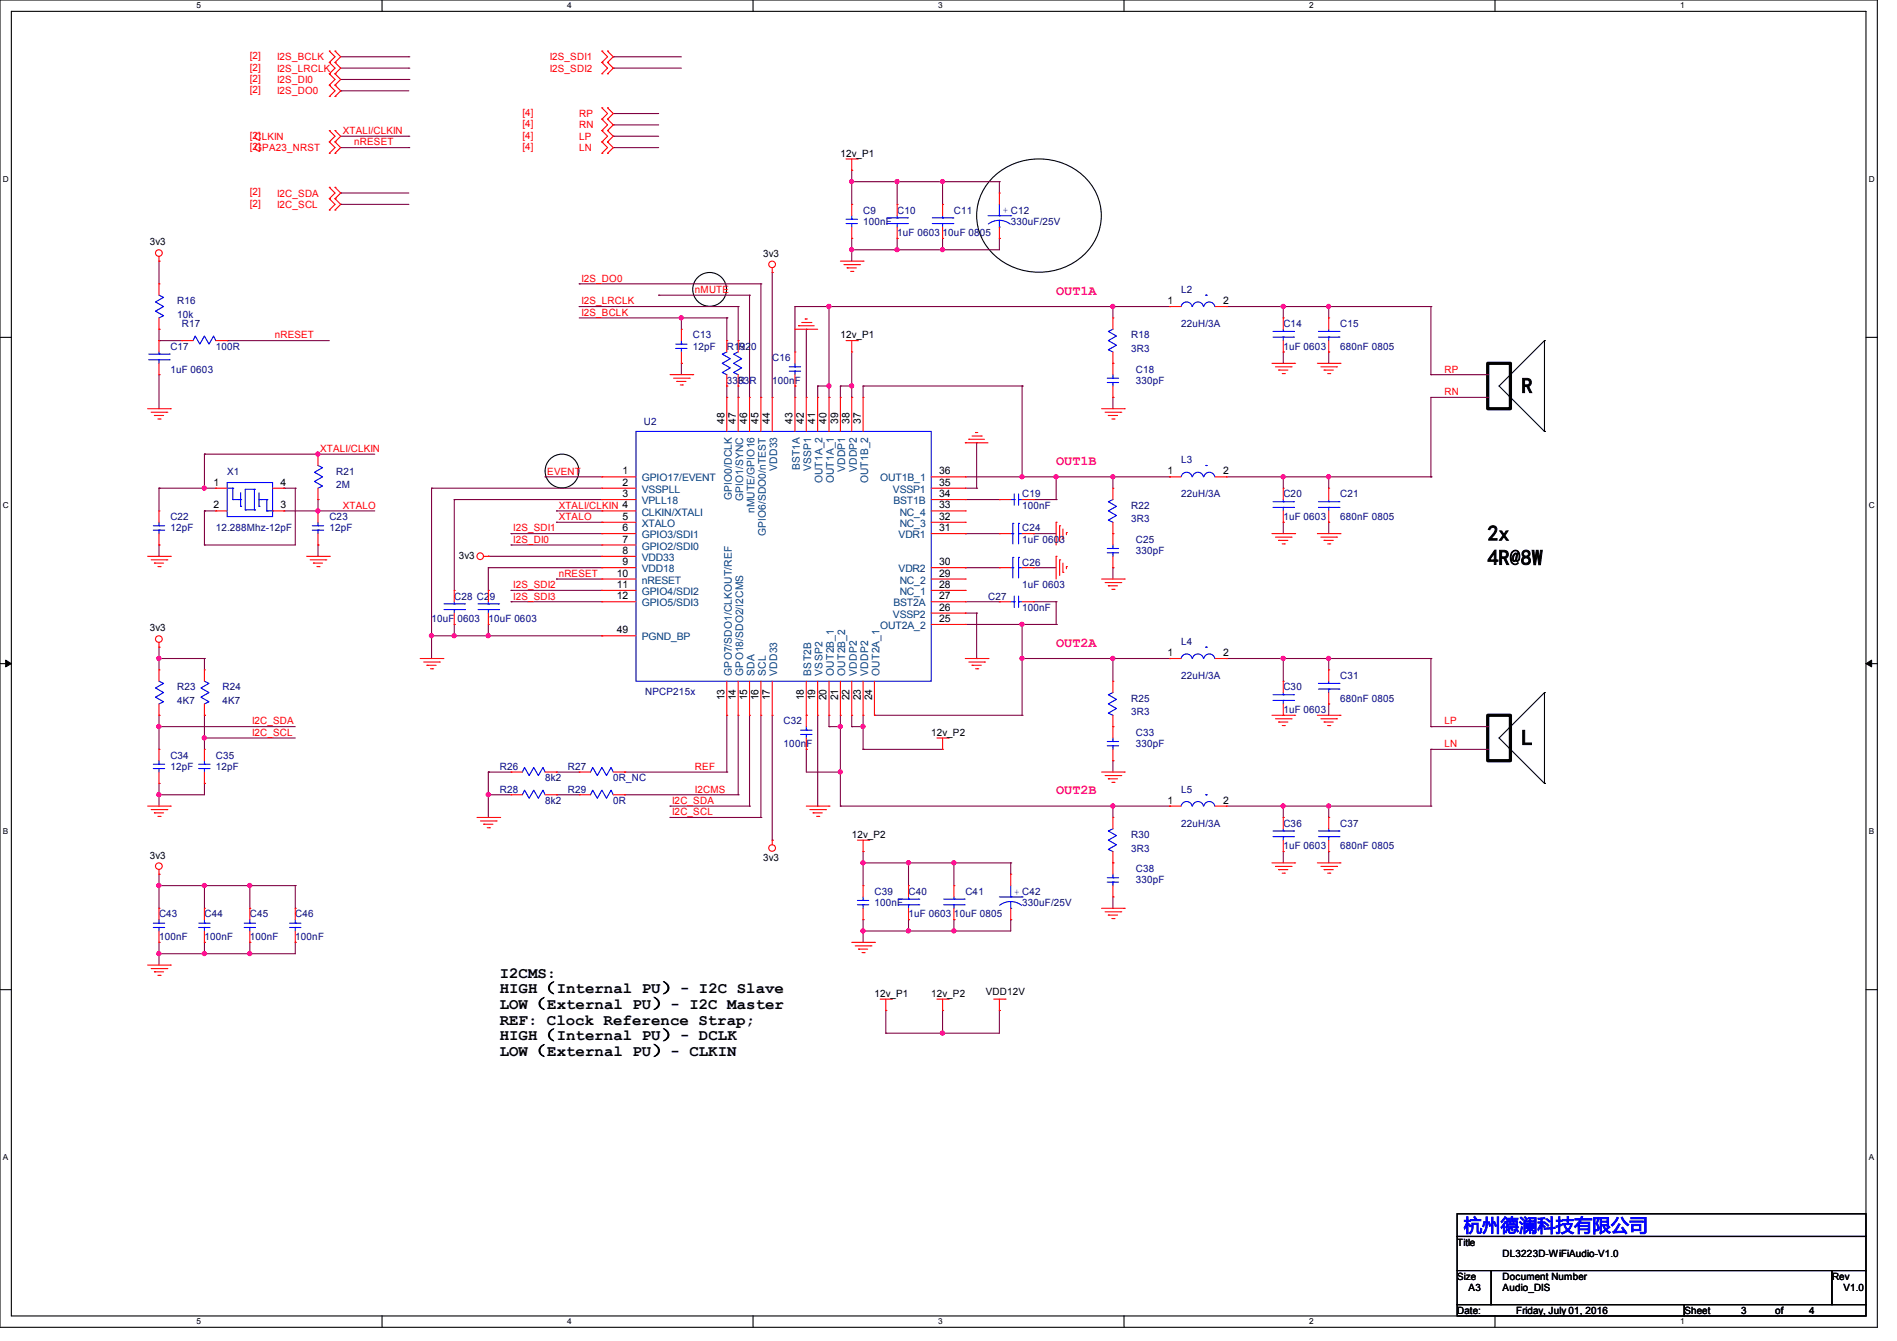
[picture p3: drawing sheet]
<svg xmlns="http://www.w3.org/2000/svg" width="297mm" height="210mm" viewBox="0 0 297 210" stroke-linecap="round" stroke-linejoin="round" font-family="sans-serif">
<path d="M0 0h293.9v207.9h-293.9zM1.8 1.8h290.3v204.3h-290.3z" fill="none" stroke="#000" stroke-width=".17"/>
<g fill="#fff">
<path d="M30.8 .2h.7v1.4h-.7z"/>
<path d="M30.8 206.2h.7v1.4h-.7z"/>
</g>
<path d="M59.8 0v1.8M59.8 206.1v1.8" fill="none" stroke="#000" stroke-width=".17"/>
<g fill="#fff">
<path d="M88.8 .2h.7v1.4h-.7z"/>
<path d="M88.8 206.2h.7v1.4h-.7z"/>
</g>
<path d="M117.9 0v1.8M117.9 206.1v1.8" fill="none" stroke="#000" stroke-width=".17"/>
<g fill="#fff">
<path d="M146.9 .2h.7v1.4h-.7z"/>
<path d="M146.9 206.2h.7v1.4h-.7z"/>
</g>
<path d="M176 0v1.8M176 206.1v1.8" fill="none" stroke="#000" stroke-width=".17"/>
<g fill="#fff">
<path d="M205 .2h.7v1.4h-.7z"/>
<path d="M205 206.2h.7v1.4h-.7z"/>
</g>
<path d="M234.1 0v1.8M234.1 206.1v1.8" fill="none" stroke="#000" stroke-width=".17"/>
<g fill="#fff">
<path d="M263.1 .2h.6v1.4h-.6z"/>
<path d="M263.1 206.2h.6v1.4h-.6z"/>
<path d="M.5 27.3h.9v1.4h-.9z"/>
<path d="M292.6 27.3h.9v1.4h-.9z"/>
<path d="M.5 78.4h.9v1.4h-.9z"/>
<path d="M292.6 78.4h.9v1.4h-.9z"/>
</g>
<path d="M0 52.8h1.8M292.1 52.8h1.8" fill="none" stroke="#000" stroke-width=".17"/>
<g fill="#fff">
<path d="M.5 129.5h.8v1.4h-.8z"/>
<path d="M292.6 129.5h.8v1.4h-.8z"/>
</g>
<path d="M0 103.9h1.8M292.1 103.9h1.8" fill="none" stroke="#000" stroke-width=".17"/>
<path d="M.9 103.4l.9 .5-.9 .5zM292.1 103.9l.9-.5v1z" fill="#000" stroke="#000" stroke-width=".16"/>
<g fill="#fff">
<path d="M.5 180.5h.8v1.4h-.8z"/>
<path d="M292.6 180.5h.8v1.4h-.8z"/>
</g>
<g fill="none" stroke="#000" stroke-width=".17">
<path d="M155.4 27.9a10.3 10.3 0 0 1 15.9 1.7 8.5 8.5 0 0 1-4 12 10.1 10.1 0 0 1-13.7-4.6 8.2 8.2 0 0 1 1.8-9.1zM241.8 53.3h.1M241.8 53.3v14.3M241.8 53.3l-7.1 7.2 7.1 7.1M241.8 67.6h.1M241.8 108.5h.1M241.8 108.5l-7.1 7.1 7.1 7.1M241.8 108.5v14.2M241.8 122.7h.1M0 155h1.8M292.1 155h1.8M228.1 190.1h64v3.5h-64z"/>
<path d="M228.1 193.6h64v5.4h-64zM228.1 199h5.4v5.3h-5.4zM233.5 199h53.3v5.3h-53.3zM286.8 199h5.3v5.3h-5.3zM228.1 204.3h35.6v1.8h-35.6zM263.7 204.3h28.4v1.8h-28.4z"/>
<circle cx="111.1" cy="45.3" r="2.65"/>
<circle cx="88" cy="73.8" r="2.65"/>
</g>
<path d="M232.9 56.9h3.6v7.1h-3.6zM232.9 112h3.6v7.1h-3.6z" fill="none" stroke="#000" stroke-width=".51"/>
<g fill="none" stroke="#800040" stroke-width=".17">
<path d="M53.3 14.2h.1M53.3 12.4h10.7M53.3 8.9h10.7M53.3 10.7h10.7M53.3 14.2h10.7M64 12.4h.1M64 8.9h.1M64 10.7h.1M96 8.9h.1M96 10.7h.1M96 17.8h.1M96 19.6h.1"/>
<path d="M96 8.9h10.7M96 10.7h10.7M96 17.8h7.1M96 19.6h7.1M53.3 30.2h.1M53.3 32h.1M53.3 21.3h10.7M53.3 23.1h10.7M53.3 30.2h10.7M53.3 32h10.7M64 21.3h.1M64 23.1h.1"/>
<path d="M96 21.3h.1M96 23.1h.1M96 21.3h7.1M96 23.1h7.1M133.3 37.3h.1M133.3 39.1h.1M133.3 28.4h.1M133.3 26.7h.1M133.3 26.7v5.3M133.3 37.3v3.6M133.3 28.4h23.2M140.5 39.1h.1"/>
<path d="M140.5 37.3h.1M140.5 28.4h.1M140.5 28.4v3.6M140.5 37.3v1.8M147.6 39.1h.1M147.6 37.3h.1M147.6 28.4h.1M147.6 28.4v3.6M147.6 37.3v1.8M156.5 37.3h.1M156.5 28.4h.1M156.5 37.3v1.8h-23.2"/>
<path d="M156.5 28.4v1.8M24.9 40.9h.1M24.9 51.6h.1M24.9 58.7h.1M24.9 53.3h.1M24.9 40.9v3.5M24.9 51.6v1.7M24.9 58.7v5.3M24.9 53.3h3.5M35.6 53.3h.1M35.6 53.3h16M90.7 48h.1"/>
<path d="M90.7 44.4h.1M90.7 48h24.9M90.7 49.8h23.1M90.7 44.4h28.4M103.1 46.2h.1M103.1 46.2h14.2M106.7 49.8h.1M106.7 56.9h.1M106.7 49.8v1.8M106.7 56.9v1.8M113.8 49.8h.1M113.8 49.8v3.5"/>
<path d="M115.6 48h.1M115.6 48v5.3M117.3 46.2h.1M117.3 46.2v16M119.1 44.4h.1M119.1 44.4v17.8M120.9 42.7h.1M120.9 42.7v19.5M124.5 48h.1M124.5 48h58.6M124.5 48v7.1M126.2 51.6h.1"/>
<path d="M126.2 51.6v10.6M129.8 48h.1M129.8 48v14.2M133.3 55.1v7.1M174.2 48h.1M174.2 48v1.8M183.1 48h.1M192 48h32M200.9 48h.1M200.9 55.1h.1M200.9 48v1.8M200.9 55.1v1.8"/>
<path d="M208 48h.1M208 55.1h.1M208 48v1.8M208 55.1v1.8M224 48h.1M224 58.7h.1M224 48v10.7M224 58.7h8.9M232.9 58.7h.1M24.9 76.5h.1M24.9 76.5h8.9M24.9 76.5v3.5"/>
<path d="M32 71.1h.1M32 76.5h.1M32 71.1h26.7M32 71.1v5.4M44.4 76.5h.1M44.4 76.5h1.8M46.2 76.5h.1M46.2 76.5v8.8h-14.2M49.8 78.2h.1M49.8 71.1h.1M49.8 78.2v1.8M67.6 76.5h.1"/>
<path d="M67.6 76.5h26.6M67.6 76.5v26.6M71.1 78.2h.1M71.1 78.2h23.1M71.1 78.2v14.3M85.3 74.7h.1M85.3 74.7h8.9M113.8 60.5h.1M113.8 60.5v1.7M115.6 62.2h.1M115.6 60.5v1.7M124.5 60.5h.1"/>
<path d="M124.5 60.5v1.7M128 60.5h.1M128 60.5v1.7M128 60.5h1.8M129.8 60.5h.1M129.8 62.2h.1M131.6 60.5h.1M131.6 60.5v1.7M131.6 60.5h1.7M133.3 60.5h.1M133.3 62.2h.1M135.1 60.5h.1"/>
<path d="M135.1 60.5v1.7M135.1 60.5h24.9M151.1 76.5h1.8M151.1 78.2h5.4M151.1 74.7h32M152.9 76.5h.1M152.9 69.3h.1M152.9 69.3v7.2M156.5 78.2h.1M160 74.7h.1M160 60.5h.1M160 60.5v14.2"/>
<path d="M161.8 78.2h3.6M165.4 78.2h.1M165.4 74.7h.1M165.4 74.7v3.5M174.2 74.7h.1M174.2 62.2h.1M174.2 62.2v1.8M174.2 74.7v1.8M183.1 74.7h.1M192 74.7h32M200.9 74.7h.1M200.9 74.7v1.8"/>
<path d="M208 74.7h.1M208 74.7v1.8M224 74.7h.1M232.9 62.2h.1M232.9 62.2h-8.9v12.5M24.9 85.3h.1M24.9 85.3v1.8M32 85.3h.1M32 80h.1M32 80h1.8M32 80v5.3M44.4 80h.1"/>
<path d="M44.4 80h14.3M49.8 85.3h.1M49.8 80h.1M49.8 85.3v1.8M67.6 99.6h.1M67.6 99.6h26.6M71.1 97.8h.1M71.1 99.6h.1M71.1 97.8v1.8M76.5 88.9h.1M76.5 92.5h.1M76.5 99.6h.1"/>
<path d="M76.5 87.1h.1M76.5 88.9h17.7M76.5 88.9v3.6M76.5 97.8v1.8M76.5 87.1h17.7M80 83.6h.1M80 85.3h.1M80 92.5h.1M80 94.2h.1M80 85.3h14.2M80 94.2h14.2M80 83.6h14.2"/>
<path d="M80 92.5h14.2M87.1 80h.1M87.1 81.8h.1M87.1 90.7h.1M87.1 80h7.1M87.1 81.8h7.1M87.1 90.7h7.1M94.2 99.6h.1M151.1 88.9h.1M151.1 83.6h.1M151.1 88.9h5.4M151.1 94.2h5.4"/>
<path d="M151.1 97.8h14.3M151.1 96h1.8M151.1 83.6h5.4M152.9 96h.1M152.9 96v7.1M156.5 94.2h.1M160 97.8h.1M160 97.8v14.2M161.8 88.9h.1M161.8 83.6h.1M161.8 88.9h3.6M161.8 94.2h3.6"/>
<path d="M161.8 83.6h3.6M165.4 94.2h.1M165.4 97.8h.1M165.4 94.2v3.6M174.2 88.9h.1M174.2 88.9v1.8M200.9 81.8h.1M200.9 81.8v1.8M208 81.8h.1M208 81.8v1.8M24.9 101.3h.1M24.9 103.1h.1"/>
<path d="M24.9 112h.1M24.9 113.8h.1M24.9 101.3v3.6M24.9 112v5.3M24.9 103.1h7.1M24.9 113.8h21.3M32 103.1h.1M32 112h.1M32 115.6h.1M32 103.1v1.8M32 112v5.3M32 115.6h14.2"/>
<path d="M113.8 112v8.9M115.6 112v12.5M117.3 112v14.2M119.1 112v16M120.9 112v19.6M126.2 117.3h.1M126.2 117.3v3.6h5.4M128 112v14.2M129.8 113.8h.1M129.8 113.8h1.8M129.8 112v1.8M131.6 113.8h.1"/>
<path d="M131.6 112v14.2M133.3 113.8h.1M133.3 113.8h1.8M133.3 112v1.8M135.1 113.8h.1M135.1 117.3h.1M135.1 112v5.3M135.1 117.3h12.5M136.9 112h.1M136.9 112h23.1M152.9 103.1h.1M160 103.1h.1"/>
<path d="M160 112h.1M160 103.1h23.1M174.2 103.1h.1M174.2 119.1h.1M174.2 103.1v3.6M174.2 119.1v1.8M183.1 103.1h.1M192 103.1h32M200.9 103.1h.1M200.9 103.1v3.6M208 103.1h.1M208 110.2h.1"/>
<path d="M208 103.1v1.8M208 110.2v1.8M224 103.1h.1M224 113.8h.1M224 117.3h.1M224 113.8h8.9M224 117.3h8.9M224 103.1v10.7M224 117.3v8.9M232.9 113.8h.1M232.9 117.3h.1M24.9 136.9h.1"/>
<path d="M24.9 138.7h.1M24.9 124.5h.1M24.9 122.7h.1M24.9 122.7v3.5M24.9 136.9v5.3M24.9 138.7h21.3M32 138.7h.1M32 122.7h.1M32 122.7v1.8h-7.1M32 138.7v3.5M39.1 138.7h.1M39.1 138.7v3.5"/>
<path d="M46.2 138.7h.1M46.2 138.7v3.5M76.5 120.9h.1M76.5 124.5h.1M76.5 120.9v7.1M76.5 124.5h3.5M76.5 120.9h3.5M87.1 120.9h.1M87.1 124.5h.1M87.1 124.5h3.6M87.1 120.9h3.6M97.8 120.9h.1"/>
<path d="M97.8 124.5h.1M97.8 124.5h17.8M97.8 120.9h16M104.9 126.2h.1M104.9 128h.1M104.9 126.2h12.4M104.9 128h14.2M113.8 120.9h.1M115.6 124.5h.1M117.3 126.2h.1M119.1 128h.1M120.9 131.6h.1"/>
<path d="M128 126.2h.1M131.6 120.9h.1M131.6 126.2h.1M131.6 126.2h51.5M135.1 133.3h.1M135.1 135.1h.1M135.1 133.3v5.4M135.1 135.1h23.1M142.2 135.1h.1M142.2 135.1v3.6M149.4 135.1h.1M149.4 135.1v3.6"/>
<path d="M158.2 135.1h.1M158.2 135.1v1.8M174.2 126.2h.1M174.2 126.2v1.8M183.1 126.2h.1M192 126.2h32M200.9 133.3h.1M200.9 126.2h.1M200.9 128h.1M200.9 126.2v1.8M200.9 133.3v1.8M208 133.3h.1"/>
<path d="M208 126.2h.1M208 128h.1M208 126.2v1.8M208 133.3v1.8M224 126.2h.1M24.9 147.6h.1M24.9 149.4h.1M24.9 147.6v3.5M32 147.6h.1M32 149.4h.1M32 147.6v1.8M39.1 147.6h.1"/>
<path d="M39.1 149.4h.1M39.1 147.6v1.8M46.2 147.6h.1M46.2 147.6v1.8h-21.3M135.1 144h.1M135.1 145.8h.1M135.1 144v3.6M138.7 158.2h.1M138.7 158.2v3.6M142.2 144h.1M142.2 145.8h.1M142.2 144v1.8"/>
<path d="M147.6 158.2h.1M147.6 158.2v3.6M149.4 144h.1M149.4 145.8h.1M149.4 144v1.8M156.5 158.2h.1M156.5 158.2v3.6h-17.8M158.2 144h.1M158.2 144v1.8h-23.1M174.2 140.5h.1M174.2 140.5v1.7M138.7 161.8h.1"/>
<path d="M147.6 161.8h.1"/>
</g>
<g fill="#f0f" stroke="#f0f" stroke-width=".17">
<circle cx="49.8" cy="80" r=".32"/>
<circle cx="49.8" cy="71.1" r=".32"/>
<circle cx="32" cy="76.4" r=".32"/>
<circle cx="76.4" cy="99.5" r=".32"/>
<circle cx="71.1" cy="99.5" r=".32"/>
<circle cx="67.5" cy="99.5" r=".32"/>
<circle cx="24.9" cy="138.7" r=".32"/>
<circle cx="24.9" cy="149.3" r=".32"/>
<circle cx="24.9" cy="103.1" r=".32"/>
<circle cx="24.9" cy="124.4" r=".32"/>
<circle cx="24.9" cy="113.8" r=".32"/>
<circle cx="32" cy="115.5" r=".32"/>
<circle cx="131.6" cy="113.8" r=".32"/>
<circle cx="131.6" cy="120.9" r=".32"/>
<circle cx="160" cy="97.8" r=".32"/>
<circle cx="160" cy="103.1" r=".32"/>
<circle cx="135.1" cy="113.8" r=".32"/>
<circle cx="174.2" cy="126.2" r=".32"/>
<circle cx="174.2" cy="103.1" r=".32"/>
<circle cx="200.9" cy="103.1" r=".32"/>
<circle cx="200.9" cy="126.2" r=".32"/>
<circle cx="208" cy="103.1" r=".32"/>
<circle cx="208" cy="126.2" r=".32"/>
<circle cx="160" cy="74.7" r=".32"/>
<circle cx="165.3" cy="74.7" r=".32"/>
<circle cx="174.2" cy="74.7" r=".32"/>
<circle cx="133.3" cy="60.4" r=".32"/>
<circle cx="129.8" cy="60.4" r=".32"/>
<circle cx="129.8" cy="48" r=".32"/>
<circle cx="174.2" cy="48" r=".32"/>
<circle cx="200.9" cy="48" r=".32"/>
<circle cx="208" cy="48" r=".32"/>
<circle cx="200.9" cy="74.7" r=".32"/>
<circle cx="208" cy="74.7" r=".32"/>
<circle cx="133.3" cy="39.1" r=".32"/>
<circle cx="140.4" cy="39.1" r=".32"/>
<circle cx="147.6" cy="39.1" r=".32"/>
<circle cx="140.4" cy="28.4" r=".32"/>
<circle cx="147.6" cy="28.4" r=".32"/>
<circle cx="133.3" cy="28.4" r=".32"/>
<circle cx="135.1" cy="135.1" r=".32"/>
<circle cx="149.3" cy="135.1" r=".32"/>
<circle cx="142.2" cy="135.1" r=".32"/>
<circle cx="135.1" cy="145.8" r=".32"/>
<circle cx="149.3" cy="145.8" r=".32"/>
<circle cx="142.2" cy="145.8" r=".32"/>
<circle cx="39.1" cy="138.7" r=".32"/>
<circle cx="32" cy="138.7" r=".32"/>
<circle cx="39.1" cy="149.3" r=".32"/>
<circle cx="32" cy="149.3" r=".32"/>
<circle cx="76.4" cy="124.4" r=".32"/>
<circle cx="106.7" cy="49.8" r=".32"/>
<circle cx="147.6" cy="161.8" r=".32"/>
</g>
<g fill="none" stroke="#f00" stroke-width=".17">
<path d="M51.6 9.8h.1M51.6 8h.1M51.6 11.6h.1M51.6 13.3h.1M51.6 15.1h.1M51.6 8l.9 .9-.9 .9M51.6 9.8l.9 .9-.9 .9M51.6 11.6l.9 .8-.9 .9M51.6 13.3l.9 .9-.9 .9M52.5 8h.1M52.5 9.8h.1M52.5 11.6h.1"/>
<path d="M52.5 13.3h.1M52.5 15.1h.1M52.5 8l.8 .9-.8 .9M52.5 9.8l.8 .9-.8 .9M52.5 11.6l.8 .8-.8 .9M52.5 13.3l.8 .9-.8 .9M94.2 9.8h.1M94.2 8h.1M94.2 11.6h.1M94.2 18.7h.1M94.2 16.9h.1M94.2 8l.9 .9-.9 .9"/>
<path d="M94.2 9.8l.9 .9-.9 .9M94.2 16.9l.9 .9-.9 .9M94.2 18.7l.9 .9-.9 .8M95.1 8h.1M95.1 9.8h.1M95.1 11.6h.1M95.1 16.9h.1M95.1 18.7h.1M95.1 8l.9 .9-.9 .9M95.1 9.8l.9 .9-.9 .9M95.1 16.9l.9 .9-.9 .9M95.1 18.7l.9 .9-.9 .8"/>
<path d="M51.6 31.1h.1M51.6 29.3h.1M51.6 32.9h.1M51.6 22.2h.1M51.6 20.4h.1M51.6 24h.1M51.6 29.3l.9 .9-.9 .9M51.6 31.1l.9 .9-.9 .9M51.6 20.4l.9 .9-.9 .9M51.6 22.2l.9 .9-.9 .9M52.5 29.3h.1M52.5 31.1h.1"/>
<path d="M52.5 32.9h.1M52.5 20.4h.1M52.5 22.2h.1M52.5 24h.1M52.5 29.3l.8 .9-.8 .9M52.5 31.1l.8 .9-.8 .9M52.5 20.4l.8 .9-.8 .9M52.5 22.2l.8 .9-.8 .9M94.2 20.4h.1M94.2 22.2h.1M94.2 24h.1M94.2 20.4l.9 .9-.9 .9"/>
<path d="M94.2 22.2l.9 .9-.9 .9M95.1 20.4h.1M95.1 22.2h.1M95.1 24h.1M95.1 20.4l.9 .9-.9 .9M95.1 22.2l.9 .9-.9 .9M132.5 24.9h1.7M133.3 26.7h.1M133.3 37.3h.1M133.3 32h.1M133.3 24.9v1.8M133.3 32v1.8"/>
<path d="M133.3 35.6v1.7M134.2 24.9h.1M140.5 32h.1M140.5 37.3h.1M140.5 32v1.8M140.5 35.6v1.7M147.6 32h.1M147.6 37.3h.1M147.6 32v1.8M147.6 35.6v1.7M156.5 30.2h.1M156.5 37.3h.1"/>
<path d="M156.5 30.2v1.8M156.5 35.6v1.7M24.9 40.9h.1M24.9 53.3h.1M24.9 58.7h.1M24.9 44.4h.1M24.9 51.6h.1M24.9 40.2v.7M24.9 44.4v1.8M24.9 49.8v1.8M24.9 53.3v1.8M24.9 56.9v1.8"/>
<path d="M28.4 53.3h.1M28.4 53.3h1.8M33.8 53.3h1.8M35.6 53.3h.1M104.9 58.7h3.6M105.5 59.2h2.4M106 59.7h.1M106 59.7h1.4M106.7 56.9h.1M106.7 51.6h.1M106.7 51.6v1.7M106.7 55.1v1.8"/>
<path d="M107.9 59.2h.1M108.5 58.7h.1M113.8 53.3h.1M113.8 53.3v1.8M113.8 58.7v1.8M115.6 53.3h.1M115.6 53.3v1.8M115.6 58.7v1.8M120.9 42.7h.1M120.9 42v.7M124.5 51.6h.1M124.5 55.1h.1"/>
<path d="M124.5 51.6h3.5M124.5 55.1v1.8M124.5 58.7v1.8M125 51h.1M125 51h2.5M125.5 50.5h1.5M126.1 50h.1M126.1 50h.3M127 50.5h.1M131.6 40.9h3.5M132.1 41.4h2.5M132.5 53.3h1.7"/>
<path d="M132.6 42h.1M132.6 42h1.5M133.2 42.5h.3M133.3 55.1h.1M133.3 53.3v1.8M133.5 42.5h.1M134.2 53.3h.1M134.6 41.4h.1M135.1 40.9h.1M174.2 56.9h.1M174.2 49.8h.1M174.2 49.8v1.8"/>
<path d="M174.2 55.1v3.6M183.1 48h.1M183.1 48h1.8M190.2 48h1.8M192 48h.1M199.1 56.9h3.6M199.7 57.4h2.4M200.2 58h.1M200.2 58h1.4M200.7 58.5h.4M200.9 49.8h.1M200.9 55.1h.1"/>
<path d="M200.9 49.8v1.8M200.9 53.3v1.8M201.1 58.5h.1M202.1 57.4h.1M202.7 56.9h.1M206.2 56.9h3.6M206.8 57.4h2.5M207.3 58h.1M207.3 58h1.4M207.9 58.5h.3M208 49.8h.1M208 55.1h.1"/>
<path d="M208 49.8v1.8M208 53.3v1.8M208.2 58.5h.1M209.3 57.4h.1M209.8 56.9h.1M23.1 64h3.6M23.7 64.6h2.4M24.2 65.1h.1M24.2 65.1h1.4M24.7 65.6h.4M25.1 65.6h.1M26.1 64.6h.1"/>
<path d="M26.7 64h.1M33.8 76.5h.1M33.8 76.5h1.8M42.7 76.5h1.7M44.4 76.5h.1M49.8 71.1h.1M49.8 78.2h.1M49.8 71.1v1.8M49.8 76.5v1.7M94.2 74.7h.1M94.2 76.5h.1M94.2 78.2h.1"/>
<path d="M94.2 74.7h5.4M94.2 78.2h5.4M94.2 76.5h5.4M106.5 60.3h.3M106.8 60.3h.1M113.8 60.5h.1M113.8 62.2h.1M113.8 62.2v5.4M115.6 60.5h.1M115.6 62.2h.1M115.6 62.2v5.4M117.3 62.2h.1"/>
<path d="M117.3 62.2v5.4M119.1 62.2h.1M119.1 62.2v5.4M120.9 62.2h.1M120.9 62.2v5.4M124.5 60.5h.1M124.5 62.2h.1M124.5 62.2v5.4M126.2 62.2h.1M126.2 62.2v5.4M128 62.2h.1M128 62.2v5.4"/>
<path d="M129.8 62.2h.1M129.8 62.2v5.4M131.6 62.2h.1M131.6 62.2v5.4M133.3 62.2h.1M133.3 62.2v5.4M135.1 62.2h.1M135.1 62.2v5.4M145.8 74.7h5.3M145.8 78.2h5.3M145.8 76.5h5.3M151.1 69.3h.1"/>
<path d="M151.1 74.7h.1M151.1 78.2h.1M151.1 76.5h.1M151.1 69.3h3.6M151.7 68.8h.1M151.7 68.8h2.4M152.2 68.3h1.4M152.7 67.7h.1M152.7 67.7h.4M153.6 68.3h.1M156.5 78.2h.1M156.5 78.2h1.7"/>
<path d="M160 78.2h1.8M161.8 78.2h.1M172.5 64h3.5M173 64.6h2.5M173.5 65.1h.1M173.5 65.1h1.5M174.1 65.6h.3M174.2 76.5h.1M174.2 62.2h.1M174.2 60.5v1.7M174.2 76.5v1.7M174.4 65.6h.1"/>
<path d="M175.5 64.6h.1M176 64h.1M183.1 74.7h.1M183.1 74.7h1.8M190.2 74.7h1.8M192 74.7h.1M200.9 76.5h.1M200.9 76.5v1.7M208 76.5h.1M208 76.5v1.7M23.1 87.1h3.6M23.7 87.7h2.4"/>
<path d="M24.2 88.2h.1M24.2 88.2h1.4M24.7 88.7h.4M24.9 85.3h.1M24.9 80h.1M24.9 80v1.8M24.9 83.6v1.7M25.1 88.7h.1M26.1 87.7h.1M26.7 87.1h.1M33.8 80h.1M33.8 80h1.8"/>
<path d="M42.7 80h1.7M44.4 80h.1M48 87.1h3.6M48.6 87.7h2.4M49.1 88.2h.1M49.1 88.2h1.4M49.6 88.7h.4M49.8 85.3h.1M49.8 80h.1M49.8 80v1.8M49.8 83.6v1.7M50 88.7h.1"/>
<path d="M51 87.7h.1M51.6 87.1h.1M71.1 92.5h.1M71.1 97.8h.1M71.1 92.5v1.7M71.1 96v1.8M75.7 87.1h.8M76.5 87.1h.1M76.5 92.5h.1M76.5 97.8h.1M76.5 92.5v1.7M76.5 96v1.8"/>
<path d="M94.2 80h.1M94.2 81.8h.1M94.2 83.6h.1M94.2 85.3h.1M94.2 87.1h.1M94.2 88.9h.1M94.2 90.7h.1M94.2 92.5h.1M94.2 94.2h.1M94.2 99.6h.1M94.2 87.1h5.4M94.2 90.7h5.4"/>
<path d="M94.2 83.6h5.4M94.2 94.2h5.4M94.2 80h5.4M94.2 81.8h5.4M94.2 85.3h5.4M94.2 88.9h5.4M94.2 92.5h5.4M94.2 99.6h5.4M145.8 90.7h5.3M145.8 83.6h5.3M145.8 94.2h5.3M145.8 80h5.3"/>
<path d="M145.8 81.8h5.3M145.8 88.9h5.3M145.8 92.5h5.3M145.8 97.8h5.3M145.8 96h5.3M151.1 97.8h.1M151.1 96h.1M151.1 94.2h.1M151.1 92.5h.1M151.1 90.7h.1M151.1 88.9h.1M151.1 83.6h.1"/>
<path d="M151.1 81.8h.1M151.1 80h.1M156.5 94.2h.1M156.5 88.9h.1M156.5 83.6h.1M156.5 83.6h1.7M156.5 94.2h1.7M156.5 88.9h1.7M160 83.6h1.8M160 94.2h1.8M160 88.9h1.8M161.8 94.2h.1"/>
<path d="M161.8 88.9h.1M161.8 83.6h.1M165.4 87.1h.1M165.4 81.8h.1M165.4 81.8v3.5M165.4 87.1v3.6M165.9 87.7h.1M165.9 82.3h.1M165.9 82.3v2.5M165.9 87.7v2.4M166.4 89.6h.1M166.4 84.3h.1"/>
<path d="M166.4 82.8v1.5M166.4 88.2v1.4M167 88.7h.1M167 83.4h.1M167 83.4v.3M167 88.7v.4M172.5 90.7h3.5M173 91.2h2.5M173.5 91.7h.1M173.5 91.7h1.5M174.1 92.3h.3M174.2 83.6h.1"/>
<path d="M174.2 88.9h.1M174.2 81.8v3.5M174.2 87.1v1.8M174.4 92.3h.1M175.5 91.2h.1M176 90.7h.1M199.1 83.6h3.6M199.7 84.1h2.4M200.2 84.6h.1M200.2 84.6h1.4M200.7 85.2h.4M200.9 81.8h.1"/>
<path d="M200.9 80v1.8M201.1 85.2h.1M202.1 84.1h.1M202.7 83.6h.1M206.2 83.6h3.6M206.8 84.1h2.5M207.3 84.6h.1M207.3 84.6h1.4M207.9 85.2h.3M208 81.8h.1M208 80v1.8M208.2 85.2h.1"/>
<path d="M209.3 84.1h.1M209.8 83.6h.1M24.9 101.3h.1M24.9 117.3h.1M24.9 104.9h.1M24.9 112h.1M24.9 100.6v.7M24.9 104.9v1.8M24.9 110.2v1.8M24.9 117.3v1.8M32 104.9h.1M32 112h.1"/>
<path d="M32 117.3h.1M32 104.9v1.8M32 110.2v1.8M32 117.3v1.8M65.8 103.1h3.5M66.3 103.7h2.5M66.8 104.2h.1M66.8 104.2h1.5M67.4 104.7h.3M67.7 104.7h.1M68.8 103.7h.1M69.3 103.1h.1"/>
<path d="M113.8 112h.1M113.8 106.7v5.3M115.6 112h.1M115.6 106.7v5.3M117.3 112h.1M117.3 106.7v5.3M119.1 112h.1M119.1 106.7v5.3M120.9 112h.1M120.9 106.7v5.3M126.2 117.3h.1M126.2 112h.1"/>
<path d="M126.2 106.7v7.1M126.2 115.6v1.7M128 112h.1M128 106.7v5.3M129.8 112h.1M129.8 106.7v5.3M131.6 112h.1M131.6 106.7v5.3M133.3 112h.1M133.3 106.7v5.3M135.1 112h.1M135.1 106.7v5.3"/>
<path d="M136.9 112h.1M136.9 106.7v5.3M146.7 115.6h1.8M147.6 117.3h.1M147.6 115.6v1.7M148.5 115.6h.1M151.1 103.1h3.6M151.7 103.7h2.4M152.2 104.2h.1M152.2 104.2h1.4M152.7 104.7h.4M153.1 104.7h.1"/>
<path d="M154.1 103.7h.1M154.7 103.1h.1M174.2 113.8h.1M174.2 106.7h.1M174.2 119.1h.1M174.2 106.7v1.8M174.2 112v3.6M174.2 117.3v1.8M183.1 103.1h.1M183.1 103.1h1.8M190.2 103.1h1.8M192 103.1h.1"/>
<path d="M199.1 112h3.6M199.7 112.6h2.4M200.2 113.1h.1M200.2 113.1h1.4M200.7 113.6h.4M200.9 106.7h.1M200.9 112h.1M200.9 106.7v1.8M200.9 110.2v1.8M201.1 113.6h.1M202.1 112.6h.1M202.7 112h.1"/>
<path d="M206.2 112h3.6M206.8 112.6h2.5M207.3 113.1h.1M207.3 113.1h1.4M207.9 113.6h.3M208 104.9h.1M208 110.2h.1M208 104.9v1.8M208 108.5v1.7M208.2 113.6h.1M209.3 112.6h.1M209.8 112h.1"/>
<path d="M23.1 126.2h3.6M23.7 126.8h2.4M24.2 127.3h.1M24.2 127.3h1.4M24.7 127.8h.4M24.9 136.9h.1M24.9 122.7h.1M24.9 120.9v1.8M24.9 136.2v.7M25.1 127.8h.1M26.1 126.8h.1M26.7 126.2h.1"/>
<path d="M32 122.7h.1M32 120.9v1.8M74.7 128h3.5M75.2 128.6h2.5M75.7 129.1h.1M75.7 129.1h1.5M76.3 129.6h.3M76.6 129.6h.1M77.7 128.6h.1M78.2 128h.1M80 120.9h.1M80 124.5h.1"/>
<path d="M80 120.9h1.8M80 124.5h1.8M85.3 120.9h1.8M85.3 124.5h1.8M87.1 120.9h.1M87.1 124.5h.1M90.7 120.9h.1M90.7 124.5h.1M90.7 120.9h1.8M90.7 124.5h1.8M96 120.9h1.8M96 124.5h1.8"/>
<path d="M97.8 120.9h.1M97.8 124.5h.1M120.9 131.6h.1M120.9 131.6v.7M126.2 126.2h3.6M126.8 126.8h2.4M127.3 127.3h.1M127.3 127.3h1.4M127.8 127.8h.4M128.2 127.8h.1M129.2 126.8h.1M129.8 126.2h.1"/>
<path d="M134.2 131.6h1.8M135.1 133.3h.1M135.1 138.7h.1M135.1 131.6v1.7M135.1 138.7v1.8M136 131.6h.1M142.2 138.7h.1M142.2 138.7v1.8M149.4 138.7h.1M149.4 138.7v1.8M158.2 136.9h.1M158.2 136.9v1.8"/>
<path d="M172.5 120.9h3.5M173 121.5h2.5M173.5 122h.1M173.5 122h1.5M174.1 122.5h.3M174.2 135.1h.1M174.2 128h.1M174.2 128v1.8M174.2 133.3v3.6M174.2 138.7v1.8M174.4 122.5h.1M175.5 121.5h.1"/>
<path d="M176 120.9h.1M183.1 126.2h.1M183.1 126.2h1.8M190.2 126.2h1.8M192 126.2h.1M199.1 135.1h3.6M199.7 135.7h2.4M200.2 136.2h.1M200.2 136.2h1.4M200.7 136.7h.4M200.9 128h.1M200.9 133.3h.1"/>
<path d="M200.9 128v1.8M200.9 131.6v1.7M201.1 136.7h.1M202.1 135.7h.1M202.7 135.1h.1M206.2 135.1h3.6M206.8 135.7h2.5M207.3 136.2h.1M207.3 136.2h1.4M207.9 136.7h.3M208 128h.1M208 133.3h.1"/>
<path d="M208 128v1.8M208 131.6v1.7M208.2 136.7h.1M209.3 135.7h.1M209.8 135.1h.1M23.1 151.1h3.6M23.7 151.7h2.4M24.2 152.2h.1M24.2 152.2h1.4M24.7 152.7h.4M24.9 147.6h.1M24.9 142.2h.1"/>
<path d="M24.9 142.2v1.8M24.9 145.8v1.8M25.1 152.7h.1M26.1 151.7h.1M26.7 151.1h.1M32 147.6h.1M32 142.2h.1M32 142.2v1.8M32 145.8v1.8M39.1 147.6h.1M39.1 142.2h.1M39.1 142.2v1.8"/>
<path d="M39.1 145.8v1.8M46.2 147.6h.1M46.2 142.2h.1M46.2 142.2v1.8M46.2 145.8v1.8M133.3 147.6h3.6M133.9 148.1h2.5M134.4 148.6h.1M134.4 148.6h1.4M135 149.2h.3M135.1 144h.1M135.1 142.2v1.8"/>
<path d="M135.3 149.2h.1M136.4 148.1h.1M136.9 147.6h.1M137.8 156.5h1.8M138.7 158.2h.1M138.7 156.5v1.7M139.6 156.5h.1M142.2 144h.1M142.2 142.2v1.8M146.7 156.5h1.8M147.6 158.2h.1M147.6 156.5v1.7"/>
<path d="M148.5 156.5h.1M149.4 144h.1M149.4 142.2v1.8M155.6 156.5h1.8M156.5 158.2h.1M156.5 156.5v1.7M157.4 156.5h.1M158.2 144h.1M158.2 142.2v1.8M172.5 142.2h3.5M173 142.8h2.5M173.5 143.3h.1"/>
<path d="M173.5 143.3h1.5M174.1 143.8h.3M174.2 140.5h.1M174.4 143.8h.1M175.5 142.8h.1M176 142.2h.1"/>
<circle cx="24.9" cy="39.6" r=".52"/>
<circle cx="120.9" cy="41.4" r=".52"/>
<circle cx="75.2" cy="87.1" r=".52"/>
<circle cx="24.9" cy="100.1" r=".52"/>
<circle cx="24.9" cy="135.6" r=".52"/>
<circle cx="120.9" cy="132.8" r=".52"/>
</g>
<g fill="none" stroke="#00f" stroke-width=".17">
<path d="M132.5 35h1.7M132.5 34.3h1.7M133.3 34.3h.1M133.3 35h.1M133.3 33.8v.5M133.3 35v.6M138.9 35h3.2M138.9 34.1h3.2M140.5 34.1h.1M140.5 35h.1M140.5 33.8v.3M140.5 35v.6"/>
<path d="M142.1 35h.1M142.1 34.1h.1M146 35h3.2M146 34.1h3.2M147.6 34.1h.1M147.6 35h.1M147.6 33.8v.3M147.6 35v.6M149.2 35h.1M149.2 34.1h.1M154.7 33.8h3.5M156.5 35.6h.1"/>
<path d="M156.5 33.8h.1M156.5 34.5l1 .2 .7 .4M156.5 34.5l-.8 .1-1 .5M156.5 32v1.8M156.5 34.5v1.1M158.2 33.8h.1M23.3 56.3h3.2M23.3 55.5h3.2M24.9 55.5h.1M24.9 56.3h.1M24.9 46.2l.7 .4-1.3 .7 1.3 .7-1.3 .7 1.3 .7-.7 .4M24.9 55.1v.4"/>
<path d="M24.9 56.3v.6M26.5 56.3h.1M26.5 55.5h.1M30.2 53.3l.4-.7 .7 1.3 .7-1.3 .7 1.3 .7-1.3 .4 .7M105.8 54.6h1.8M105.8 53.9h1.8M106.7 53.9h.1M106.7 54.6h.1M106.7 53.3v.6M106.7 54.6v.5M113.8 55.1l-.7 .4 1.2 .7-1.2 .7 1.2 .7-1.2 .7 .7 .4M115.6 55.1l-.7 .4 1.2 .7-1.2 .7 1.2 .7-1.2 .7 .7 .4"/>
<path d="M123.6 58.1h1.7M123.6 57.4h1.7M124.5 57.4h.1M124.5 58.1h.1M124.5 56.9v.5M124.5 58.1v.6M173.4 59.9h1.7M173.4 59.2h1.7M174.2 51.6l-.7 .3 1.3 .7-1.3 .7 1.3 .8-1.3 .7 .7 .3M174.2 59.2h.1M174.2 59.9h.1M174.2 58.7v.5"/>
<path d="M174.2 59.9v.6M184.9 48a.87 .87 0 0 1 .9-.7 .87 .87 0 0 1 .8 .7M186.7 48a.87 .87 0 0 1 .9-.7 .87 .87 0 0 1 .8 .7M188.5 48a.87 .87 0 0 1 .9-.7 .87 .87 0 0 1 .8 .7M188.8 46.2h.1M199.3 52.8h3.2M199.3 51.9h3.2M200.9 51.9h.1M200.9 52.8h.1M200.9 51.6v.3M200.9 52.8v.5M202.5 52.8h.1"/>
<path d="M202.5 51.9h.1M206.4 52.8h3.2M206.4 51.9h3.2M208 51.9h.1M208 52.8h.1M208 51.6v.3M208 52.8v.5M209.6 52.8h.1M209.6 51.9h.1M35.6 75.6h7.1v5.3h-7.1zM35.6 76.5h.8M36.4 76.5h.1"/>
<path d="M36.4 78.2h.1M36.4 78.2h1.3M36.4 76.5v1.7M37.3 78.2h.1M37.7 79.3h.1M37.7 78.2h.1M37.7 77.2v2.1M38.4 79.8h.1M38.4 79.8h1.4M39.8 79.8h.1M39.8 76.6h.1M39.8 76.6v3.2"/>
<path d="M39.8 76.6h-1.4v3.2M40.6 79.3h.1M40.6 78.2h1.2M40.6 77.2v2.1M40.9 78.2h.1M41.8 78.2h.1M41.8 78.2v1.8M49.8 72.9l.7 .3-1.3 .8 1.3 .7-1.3 .7 1.3 .7-.7 .4M99.6 67.6h46.2v39.1h-46.2zM158.2 78.2h.6M158.8 78.2h.1M158.8 77.3v1.8"/>
<path d="M159.5 78.2h.1M159.5 77.3v1.8M159.5 78.2h.5M174.2 78.2l-.7 .4 1.3 .7-1.3 .7 1.3 .7-1.3 .7 .7 .4M184.9 74.6a.87 .87 0 0 1 .9-.6 .87 .87 0 0 1 .8 .7M186.7 74.6a.87 .87 0 0 1 .9-.6 .87 .87 0 0 1 .8 .7M188.5 74.6a.87 .87 0 0 1 .9-.6 .87 .87 0 0 1 .8 .7M188.8 72.9h.1M199.3 79.5h3.2M199.3 78.6h3.2M200.9 78.6h.1M200.9 79.5h.1"/>
<path d="M200.9 78.2v.4M200.9 79.5v.5M202.5 79.5h.1M202.5 78.6h.1M206.4 79.5h3.2M206.4 78.6h3.2M208 78.6h.1M208 79.5h.1M208 78.2v.4M208 79.5v.5M209.6 79.5h.1M209.6 78.6h.1"/>
<path d="M24 83h1.8M24 82.3h1.8M24.9 82.3h.1M24.9 83h.1M24.9 81.8v.5M24.9 83v.6M41.8 80h.1M41.8 80h.9M42.7 80h.1M48.9 83h1.8M48.9 82.3h1.8M49.8 82.3h.1"/>
<path d="M49.8 83h.1M49.8 81.8v.5M49.8 83v.6M69.5 95.5h3.2M69.5 94.6h3.2M71.1 94.6h.1M71.1 95.5h.1M71.1 94.2v.4M71.1 95.5v.5M72.7 95.5h.1M72.7 94.6h.1M74.8 95.5h3.3"/>
<path d="M74.8 94.6h3.3M76.5 94.6h.1M76.5 95.5h.1M76.5 94.2v.4M76.5 95.5v.5M78.1 95.5h.1M78.1 94.6h.1M158.2 94.2h.6M158.2 88.9h.4M158.2 83.6h.4M158.6 88.9h.1M158.6 87.3h.1"/>
<path d="M158.6 83.6h.1M158.6 82h.1M158.6 82v3.2M158.6 87.3v3.2M158.8 94.2h.1M158.8 93.3v1.8M159.5 94.2h.1M159.5 87.3h.1M159.5 88.9h.1M159.5 82h.1M159.5 83.6h.1M159.5 82v3.2"/>
<path d="M159.5 87.3v3.2M159.5 93.3v1.8M159.5 94.2h.5M159.5 88.9h.5M159.5 83.6h.5M173.4 86.6h1.7M173.4 85.9h1.7M174.2 85.9h.1M174.2 86.6h.1M174.2 85.3v.6M174.2 86.6v.5M24 119.7h1.8"/>
<path d="M24.9 119.7h.1M24.9 106.7l.7 .3-1.3 .7 1.3 .8-1.3 .7 1.3 .7-.7 .3M24.9 119.1v.6M31.1 119.7h1.8M32 106.7l.7 .3-1.2 .7 1.2 .8-1.2 .7 1.2 .7-.7 .3M32 119.7h.1M32 119.1v.6M125.3 115h1.8M125.3 114.3h1.8M126.2 114.3h.1M126.2 115h.1M126.2 113.8v.5"/>
<path d="M126.2 115v.6M173.4 116.8h1.7M173.4 116.1h1.7M174.2 108.5l-.7 .3 1.3 .7-1.3 .7 1.3 .8-1.3 .7 .7 .3M174.2 116.1h.1M174.2 116.8h.1M174.2 115.6v.5M174.2 116.8v.5M184.9 103.1a.87 .87 0 0 1 .9-.7 .87 .87 0 0 1 .8 .7M186.7 103.1a.87 .87 0 0 1 .9-.7 .87 .87 0 0 1 .8 .7M188.5 103.1a.87 .87 0 0 1 .9-.7 .87 .87 0 0 1 .8 .7M188.8 101.3h.1"/>
<path d="M199.3 109.7h3.2M199.3 108.8h3.2M200.9 108.8h.1M200.9 109.7h.1M200.9 108.5v.3M200.9 109.7v.5M202.5 109.7h.1M202.5 108.8h.1M206.4 107.9h3.2M206.4 107h3.2M208 107h.1M208 107.9h.1"/>
<path d="M208 106.7v.3M208 107.9v.6M209.6 107.9h.1M209.6 107h.1M24 120.4h1.8M24.9 120.4h.1M24.9 120.4v.5M31.1 120.4h1.8M32 120.4h.1M32 120.4v.5M81.8 120.9l.3-.7 .7 1.3 .8-1.3 .7 1.3 .7-1.3 .3 .7M81.8 124.5l.3-.8 .7 1.3 .8-1.3 .7 1.3 .7-1.3 .3 .8"/>
<path d="M92.5 120.9l.3-.7 .7 1.3 .7-1.3 .8 1.3 .7-1.3 .3 .7M92.5 124.5l.3-.8 .7 1.3 .7-1.3 .8 1.3 .7-1.3 .3 .8M158.2 138.7v1.8M173.4 138.1h1.7M173.4 137.5h1.7M174.2 129.8l-.7 .3 1.3 .8-1.3 .7 1.3 .7-1.3 .7 .7 .3M174.2 137.5h.1M174.2 138.1h.1M174.2 136.9v.6M174.2 138.1v.6M184.9 126.2a.87 .87 0 0 1 .9-.7 .87 .87 0 0 1 .8 .7M186.7 126.2a.87 .87 0 0 1 .9-.7 .87 .87 0 0 1 .8 .7"/>
<path d="M188.5 126.2a.87 .87 0 0 1 .9-.7 .87 .87 0 0 1 .8 .7M188.8 124.5h.1M199.3 131h3.2M199.3 130.1h3.2M200.9 130.1h.1M200.9 131h.1M200.9 129.8v.3M200.9 131v.6M202.5 131h.1M202.5 130.1h.1M206.4 131h3.2M206.4 130.1h3.2"/>
<path d="M208 130.1h.1M208 131h.1M208 129.8v.3M208 131v.6M209.6 131h.1M209.6 130.1h.1M24 145.2h1.8M24 144.6h1.8M24.9 144.6h.1M24.9 145.2h.1M24.9 144v.6M24.9 145.2v.6"/>
<path d="M31.1 145.2h1.8M31.1 144.6h1.8M32 144.6h.1M32 145.2h.1M32 144v.6M32 145.2v.6M38.2 145.2h1.8M38.2 144.6h1.8M39.1 144.6h.1M39.1 145.2h.1M39.1 144v.6M39.1 145.2v.6"/>
<path d="M45.3 145.2h1.8M45.3 144.6h1.8M46.2 144.6h.1M46.2 145.2h.1M46.2 144v.6M46.2 145.2v.6M134.2 141.7h1.8M134.2 141h1.8M135.1 141h.1M135.1 141.7h.1M135.1 140.5v.5M135.1 141.7v.5"/>
<path d="M140.6 141.7h3.2M140.6 140.8h3.2M142.2 140.8h.1M142.2 141.7h.1M142.2 140.5v.3M142.2 141.7v.5M143.8 141.7h.1M143.8 140.8h.1M147.7 141.7h3.3M147.7 140.8h3.3M149.4 140.8h.1M149.4 141.7h.1"/>
<path d="M149.4 140.5v.3M149.4 141.7v.5M151 141.7h.1M151 140.8h.1M156.5 140.5h3.5M158.2 142.2h.1M158.2 140.5h.1M158.2 141.2l1.1 .2 .7 .4M158.2 141.2l-.7 .1-1 .5M158.2 141.2v1M160 140.5h.1"/>
</g>
<g font-size="3.3">
<text x="238.2" y="61.6">R</text>
<text x="232.9" y="84.7">2x</text>
<text x="232.9" y="88.5">4R@8W</text>
<text x="238.2" y="116.7">L</text>
</g>
<text font-size="2.8" fill="#00f" x="229.2" y="192.9">杭州德澜科技有限公司</text>
<g font-size="2.5">
<text x="78.2" y="153.1">I2CMS:</text>
<text x="78.2" y="155.6">HIGH（Internal PU）- I2C Slave</text>
<text x="78.2" y="158">LOW（External PU）- I2C Master</text>
<text x="78.2" y="160.5">REF: Clock Reference Strap;</text>
<text x="78.2" y="162.9">HIGH（Internal PU）- DCLK</text>
<text x="78.2" y="165.4">LOW（External PU）- CLKIN</text>
</g>
<g font-size="2.1" fill="#ff0080">
<text x="165.3" y="46.2">OUT1A</text>
<text x="165.3" y="72.9">OUT1B</text>
<text x="165.3" y="101.3">OUT2A</text>
<text x="165.3" y="124.4">OUT2B</text>
</g>
<g font-size="1.6" fill="#f00">
<text x="39.1" y="9.3">[2]</text>
<text x="39.1" y="11">[2]</text>
<text x="43.4" y="9.4">I2S_BCLK</text>
<text x="43.4" y="11.2">I2S_LRCLK</text>
<text x="86.1" y="9.4">I2S_SDI1</text>
<text x="86.1" y="11.2">I2S_SDI2</text>
<text x="39.1" y="12.8">[2]</text>
<text x="39.1" y="14.6">[2]</text>
<text x="43.4" y="13">I2S_DI0</text>
<text x="43.4" y="14.8">I2S_DO0</text>
<text x="39.1" y="21.7">[2]</text>
<text x="39.1" y="23.5">[2]</text>
<text x="39.8" y="21.9">CLKIN</text>
<text x="39.8" y="23.7">GPA23_NRST</text>
<text x="53.7" y="21">XTALI/CLKIN</text>
<text x="55.5" y="22.8">nRESET</text>
<text x="81.8" y="18.2">[4]</text>
<text x="81.8" y="19.9">[4]</text>
<text x="81.8" y="21.7">[4]</text>
<text x="81.8" y="23.5">[4]</text>
<text x="90.7" y="18.3">RP</text>
<text x="90.7" y="20.1">RN</text>
<text x="90.7" y="21.9">LP</text>
<text x="90.7" y="23.7">LN</text>
<text x="39.1" y="30.6">[2]</text>
<text x="39.1" y="32.4">[2]</text>
<text x="43.4" y="30.8">I2C_SDA</text>
<text x="43.4" y="32.6">I2C_SCL</text>
<text x="91" y="47.7">I2S_LRCLK</text>
<text x="91" y="44.1">I2S_DO0</text>
<text x="108.8" y="45.9">nMUTE</text>
<text x="43" y="53">nRESET</text>
<text x="91" y="49.4">I2S_BCLK</text>
<text x="226.2" y="58.3">RP</text>
<text x="226.2" y="61.9">RN</text>
<text x="50.1" y="70.8">XTALI/CLKIN</text>
<text x="85.7" y="74.3">EVENT</text>
<text x="53.7" y="79.7">XTALO</text>
<text x="80.4" y="83.2">I2S_SDI1</text>
<text x="87.5" y="79.7">XTALI/CLKIN 4</text>
<text x="87.5" y="81.4">XTALO</text>
<text x="80.4" y="85">I2S_DI0</text>
<text x="80.4" y="92.1">I2S_SDI2</text>
<text x="80.4" y="93.9">I2S_SDI3</text>
<text x="87.5" y="90.3">nRESET</text>
<text x="39.5" y="113.5">I2C_SDA</text>
<text x="226.2" y="113.5">LP</text>
<text x="39.5" y="115.2">I2C_SCL</text>
<text x="226.2" y="117">LN</text>
<text x="105.2" y="125.9">I2C_SDA</text>
<text x="108.8" y="120.6">REF</text>
<text x="108.8" y="124.1">I2CMS</text>
<text x="105.2" y="127.7">I2C_SCL</text>
</g>
<g font-size="1.6">
<text x="131.6" y="24.6">12v_P1</text>
<text x="23.5" y="38.4">3v3</text>
<text x="119.5" y="40.2">3v3</text>
<text x="182.8" y="47.6">1</text>
<text x="191.5" y="47.6">2</text>
<text x="131.6" y="53">12v_P1</text>
<text x="113.4" y="66.3" transform="rotate(-90 113.4 66.3)">48</text>
<text x="115.2" y="66.3" transform="rotate(-90 115.2 66.3)">47</text>
<text x="117" y="66.3" transform="rotate(-90 117 66.3)">46</text>
<text x="118.8" y="66.3" transform="rotate(-90 118.8 66.3)">45</text>
<text x="120.5" y="66.3" transform="rotate(-90 120.5 66.3)">44</text>
<text x="124.1" y="66.3" transform="rotate(-90 124.1 66.3)">43</text>
<text x="125.9" y="66.3" transform="rotate(-90 125.9 66.3)">42</text>
<text x="127.6" y="66.3" transform="rotate(-90 127.6 66.3)">41</text>
<text x="129.4" y="66.3" transform="rotate(-90 129.4 66.3)">40</text>
<text x="131.2" y="66.3" transform="rotate(-90 131.2 66.3)">39</text>
<text x="133" y="66.3" transform="rotate(-90 133 66.3)">38</text>
<text x="134.8" y="66.3" transform="rotate(-90 134.8 66.3)">37</text>
<text x="33.4" y="76.1">1</text>
<text x="43.9" y="76.1">4</text>
<text x="97.5" y="74.3">1</text>
<text x="97.5" y="76.1">2</text>
<text x="97.5" y="77.9">3</text>
<text x="147" y="74.3">36</text>
<text x="147" y="77.9">34</text>
<text x="147" y="76.1">35</text>
<text x="182.8" y="74.3">1</text>
<text x="191.5" y="74.3">2</text>
<text x="33.4" y="79.6">2</text>
<text x="43.9" y="79.6">3</text>
<text x="97.5" y="81.4">5</text>
<text x="97.5" y="83.2">6</text>
<text x="147" y="83.2">31</text>
<text x="147" y="81.4">32</text>
<text x="147" y="79.6">33</text>
<text x="71.8" y="87.5">3v3</text>
<text x="97.5" y="85">7</text>
<text x="97.5" y="86.7">8</text>
<text x="97.5" y="88.5">9</text>
<text x="147" y="88.5">30</text>
<text x="96.6" y="90.3">10</text>
<text x="96.6" y="92.1">11</text>
<text x="96.6" y="93.9">12</text>
<text x="147" y="95.6">26</text>
<text x="147" y="93.9">27</text>
<text x="147" y="92.1">28</text>
<text x="147" y="90.3">29</text>
<text x="23.5" y="98.9">3v3</text>
<text x="96.6" y="99.2">49</text>
<text x="147" y="97.4">25</text>
<text x="182.8" y="102.7">1</text>
<text x="191.5" y="102.7">2</text>
<text x="113.4" y="109.7" transform="rotate(-90 113.4 109.7)">13</text>
<text x="115.2" y="109.7" transform="rotate(-90 115.2 109.7)">14</text>
<text x="117" y="109.7" transform="rotate(-90 117 109.7)">15</text>
<text x="118.8" y="109.7" transform="rotate(-90 118.8 109.7)">16</text>
<text x="120.5" y="109.7" transform="rotate(-90 120.5 109.7)">17</text>
<text x="125.9" y="109.7" transform="rotate(-90 125.9 109.7)">18</text>
<text x="127.6" y="109.7" transform="rotate(-90 127.6 109.7)">19</text>
<text x="129.4" y="109.7" transform="rotate(-90 129.4 109.7)">20</text>
<text x="131.2" y="109.7" transform="rotate(-90 131.2 109.7)">21</text>
<text x="133" y="109.7" transform="rotate(-90 133 109.7)">22</text>
<text x="134.8" y="109.7" transform="rotate(-90 134.8 109.7)">23</text>
<text x="136.5" y="109.7" transform="rotate(-90 136.5 109.7)">24</text>
<text x="145.8" y="115.2">12v_P2</text>
<text x="182.8" y="125.9">1</text>
<text x="191.5" y="125.9">2</text>
<text x="133.4" y="131.2">12v_P2</text>
<text x="23.5" y="134.5">3v3</text>
<text x="119.5" y="134.8">3v3</text>
<text x="154.4" y="155.8">VDD12V</text>
<text x="136.9" y="156.1">12v_P1</text>
<text x="145.8" y="156.1">12v_P2</text>
<text x="228.1" y="195.1">Title</text>
<text x="235.3" y="196.9">DL3223D-WiFiAudio-V1.0</text>
<text x="228.1" y="200.4">Size</text>
<text x="229.9" y="202.2">A3</text>
<text x="235.3" y="200.4">Document Number</text>
<text x="235.3" y="202.2">Audio_DIS</text>
<text x="286.8" y="200.4">Rev</text>
<text x="288.6" y="202.2">V1.0</text>
<text x="228.1" y="205.7">Date:</text>
<text x="237.4" y="205.7">Friday, July 01, 2016</text>
<text x="263.7" y="205.7">Sheet</text>
<text x="272.6" y="205.7">3</text>
<text x="277.9" y="205.7">of</text>
<text x="283.3" y="205.7">4</text>
</g>
<g font-size="1.6" fill="#000080">
<text x="135.1" y="33.4">C9</text>
<text x="135.1" y="35.2">100nF</text>
<text x="140.5" y="33.4">C10</text>
<text x="149.4" y="33.4">C11</text>
<text x="158.3" y="35.2">330uF/25V</text>
<text x="140.5" y="37">1uF 0603</text>
<text x="147.6" y="37">10uF 0805</text>
<text x="27.7" y="47.7">R16</text>
<text x="184.9" y="45.9">L2</text>
<text x="27.7" y="49.8">10k</text>
<text x="28.4" y="51.2">R17</text>
<text x="108.5" y="53">C13</text>
<text x="177.1" y="53">R18</text>
<text x="184.9" y="51.2">22uH/3A</text>
<text x="200.9" y="51.2">C14</text>
<text x="209.8" y="51.2">C15</text>
<text x="26.7" y="54.8">C17</text>
<text x="26.7" y="58.3">1uF 0603</text>
<text x="33.8" y="54.8">100R</text>
<text x="108.5" y="54.8">12pF</text>
<text x="113.8" y="54.8">R19</text>
<text x="115.6" y="54.8">R20</text>
<text x="120.9" y="56.6">C16</text>
<text x="177.1" y="55.1">3R3</text>
<text x="177.8" y="58.3">C18</text>
<text x="200.9" y="54.8">1uF 0603</text>
<text x="209.8" y="54.8">680nF 0805</text>
<text x="113.8" y="60.1">33R</text>
<text x="115.6" y="60.1">33R</text>
<text x="120.9" y="60.1">100nF</text>
<text x="177.8" y="60.1">330pF</text>
<text x="100.8" y="66.5">U2</text>
<text x="35.6" y="74.3">X1</text>
<text x="52.6" y="74.3">R21</text>
<text x="52.6" y="76.5">2M</text>
<text x="160" y="77.9">C19</text>
<text x="184.9" y="72.6">L3</text>
<text x="184.9" y="77.9">22uH/3A</text>
<text x="200.9" y="77.9">C20</text>
<text x="209.8" y="77.9">C21</text>
<text x="26.7" y="81.4">C22</text>
<text x="26.7" y="83.2">12pF</text>
<text x="33.8" y="83.2">12.288Mhz-12pF</text>
<text x="51.6" y="81.4">C23</text>
<text x="51.6" y="83.2">12pF</text>
<text x="160" y="79.7">100nF</text>
<text x="160" y="83.2">C24</text>
<text x="177.1" y="79.7">R22</text>
<text x="177.1" y="81.8">3R3</text>
<text x="200.9" y="81.4">1uF 0603</text>
<text x="209.8" y="81.4">680nF 0805</text>
<text x="160" y="88.6">C26</text>
<text x="160" y="85">1uF 0603</text>
<text x="177.8" y="85">C25</text>
<text x="177.8" y="86.8">330pF</text>
<text x="71.1" y="93.9">C28 C29</text>
<text x="154.7" y="93.9">C27</text>
<text x="160" y="95.7">100nF</text>
<text x="160" y="92.1">1uF 0603</text>
<text x="67.6" y="97.5">10uF 0603</text>
<text x="76.5" y="97.5">10uF 0603</text>
<text x="184.9" y="101">L4</text>
<text x="184.9" y="106.3">22uH/3A</text>
<text x="209.8" y="106.3">C31</text>
<text x="27.7" y="108.1">R23</text>
<text x="27.7" y="110.2">4K7</text>
<text x="34.8" y="108.1">R24</text>
<text x="34.8" y="110.2">4K7</text>
<text x="101" y="108.8">NPCP215x</text>
<text x="122.7" y="113.5">C32</text>
<text x="177.1" y="109.9">R25</text>
<text x="177.1" y="112">3R3</text>
<text x="200.9" y="108.1">C30</text>
<text x="200.9" y="111.7">1uF 0603</text>
<text x="209.8" y="109.9">680nF 0805</text>
<text x="26.7" y="118.8">C34</text>
<text x="33.8" y="118.8">C35</text>
<text x="122.7" y="117">100nF</text>
<text x="177.8" y="115.2">C33</text>
<text x="177.8" y="117">330pF</text>
<text x="26.7" y="120.6">12pF</text>
<text x="33.8" y="120.6">12pF</text>
<text x="78.2" y="120.6">R26</text>
<text x="78.2" y="124.1">R28</text>
<text x="85.3" y="122.3">8k2</text>
<text x="85.3" y="125.9">8k2</text>
<text x="88.9" y="120.6">R27</text>
<text x="88.9" y="124.1">R29</text>
<text x="96" y="122.3">0R_NC</text>
<text x="96" y="125.9">0R</text>
<text x="184.9" y="124.1">L5</text>
<text x="177.1" y="131.2">R30</text>
<text x="184.9" y="129.5">22uH/3A</text>
<text x="200.9" y="129.5">C36</text>
<text x="209.8" y="129.5">C37</text>
<text x="177.1" y="133.3">3R3</text>
<text x="177.8" y="136.6">C38</text>
<text x="200.9" y="133">1uF 0603</text>
<text x="209.8" y="133">680nF 0805</text>
<text x="24.9" y="143.7">C43</text>
<text x="32" y="143.7">C44</text>
<text x="39.1" y="143.7">C45</text>
<text x="46.2" y="143.7">C46</text>
<text x="136.9" y="140.1">C39</text>
<text x="136.9" y="141.9">100nF</text>
<text x="142.2" y="140.1">C40</text>
<text x="142.2" y="143.7">1uF 0603</text>
<text x="149.4" y="143.7">10uF 0805</text>
<text x="151.1" y="140.1">C41</text>
<text x="160" y="141.9">330uF/25V</text>
<text x="177.8" y="138.3">330pF</text>
<text x="24.9" y="147.2">100nF</text>
<text x="32" y="147.2">100nF</text>
<text x="39.1" y="147.2">100nF</text>
<text x="46.2" y="147.2">100nF</text>
</g>
<g font-size="1.6" fill="#00f">
<text x="157" y="33.4">+ C12</text>
<text x="158.8" y="140.1">+ C42</text>
</g>
<g font-size="1.6" fill="#004080">
<text x="100.5" y="75.4">GPIO17/EVENT</text>
<text x="100.5" y="77.2">VSSPLL</text>
<text x="121.7" y="73.7" transform="rotate(-90 121.7 73.7)">VDD33</text>
<text x="125.2" y="73.7" transform="rotate(-90 125.2 73.7)">BST1A</text>
<text x="127" y="73.7" transform="rotate(-90 127 73.7)">VSSP1</text>
<text x="128.8" y="75.7" transform="rotate(-90 128.8 75.7)">OUT1A_2</text>
<text x="130.6" y="75.7" transform="rotate(-90 130.6 75.7)">OUT1A_1</text>
<text x="132.3" y="73.9" transform="rotate(-90 132.3 73.9)">VDDP1</text>
<text x="134.1" y="73.9" transform="rotate(-90 134.1 73.9)">VDDP2</text>
<text x="135.9" y="75.7" transform="rotate(-90 135.9 75.7)">OUT1B_2</text>
<text x="137.8" y="75.4">OUT1B_1</text>
<text x="139.8" y="77.2">VSSP1</text>
<text x="100.5" y="79">VPLL18</text>
<text x="100.5" y="80.7">CLKIN/XTALI</text>
<text x="100.5" y="82.5">XTALO</text>
<text x="114.6" y="78.3" transform="rotate(-90 114.6 78.3)">GPIO0/DCLK</text>
<text x="116.3" y="78.5" transform="rotate(-90 116.3 78.5)">GPIO1/SYNC</text>
<text x="118.1" y="80.3" transform="rotate(-90 118.1 80.3)">nMUTE/GPIO16</text>
<text x="119.9" y="83.9" transform="rotate(-90 119.9 83.9)">GPIO6/SDO0/nTEST</text>
<text x="139.9" y="79">BST1B</text>
<text x="140.9" y="82.5">NC_3</text>
<text x="140.9" y="80.7">NC_4</text>
<text x="100.5" y="84.3">GPIO3/SDI1</text>
<text x="100.5" y="86.1">GPIO2/SDI0</text>
<text x="100.5" y="87.8">VDD33</text>
<text x="100.5" y="89.6">VDD18</text>
<text x="140.7" y="89.6">VDR2</text>
<text x="140.7" y="84.3">VDR1</text>
<text x="100.5" y="91.4">nRESET</text>
<text x="100.5" y="93.2">GPIO4/SDI2</text>
<text x="100.5" y="95">GPIO5/SDI3</text>
<text x="139.9" y="95">BST2A</text>
<text x="140.9" y="93.2">NC_1</text>
<text x="140.9" y="91.4">NC_2</text>
<text x="100.5" y="100.3">PGND_BP</text>
<text x="137.8" y="98.5">OUT2A_2</text>
<text x="139.8" y="96.7">VSSP2</text>
<text x="114.6" y="105.8" transform="rotate(-90 114.6 105.8)">GPO7/SDO1/CLKOUT/REF</text>
<text x="116.3" y="105.8" transform="rotate(-90 116.3 105.8)">GPO18/SDO2/I2CMS</text>
<text x="118.1" y="105.8" transform="rotate(-90 118.1 105.8)">SDA</text>
<text x="119.9" y="105.8" transform="rotate(-90 119.9 105.8)">SCL</text>
<text x="121.7" y="105.8" transform="rotate(-90 121.7 105.8)">VDD33</text>
<text x="127" y="105.8" transform="rotate(-90 127 105.8)">BST2B</text>
<text x="128.8" y="105.8" transform="rotate(-90 128.8 105.8)">VSSP2</text>
<text x="130.6" y="105.8" transform="rotate(-90 130.6 105.8)">OUT2B_1</text>
<text x="132.3" y="105.8" transform="rotate(-90 132.3 105.8)">OUT2B_2</text>
<text x="134.1" y="105.8" transform="rotate(-90 134.1 105.8)">VDDP2</text>
<text x="135.9" y="105.8" transform="rotate(-90 135.9 105.8)">VDDP2</text>
<text x="137.7" y="105.8" transform="rotate(-90 137.7 105.8)">OUT2A_1</text>
</g>
<g font-size="1.3">
<text x="30.8" y="1.3">5</text>
<text x="88.8" y="1.3">4</text>
<text x="146.9" y="1.3">3</text>
<text x="205" y="1.3">2</text>
<text x="263.1" y="1.3">1</text>
<text x=".5" y="28.4">D</text>
<text x="292.6" y="28.4">D</text>
<text x=".5" y="79.5">C</text>
<text x="292.6" y="79.5">C</text>
<text x=".5" y="130.6">B</text>
<text x="292.6" y="130.6">B</text>
<text x=".5" y="181.7">A</text>
<text x="292.6" y="181.7">A</text>
<text x="30.8" y="207.4">5</text>
<text x="88.8" y="207.4">4</text>
<text x="146.9" y="207.4">3</text>
<text x="205" y="207.4">2</text>
<text x="263.1" y="207.4">1</text>
</g>
</svg>
